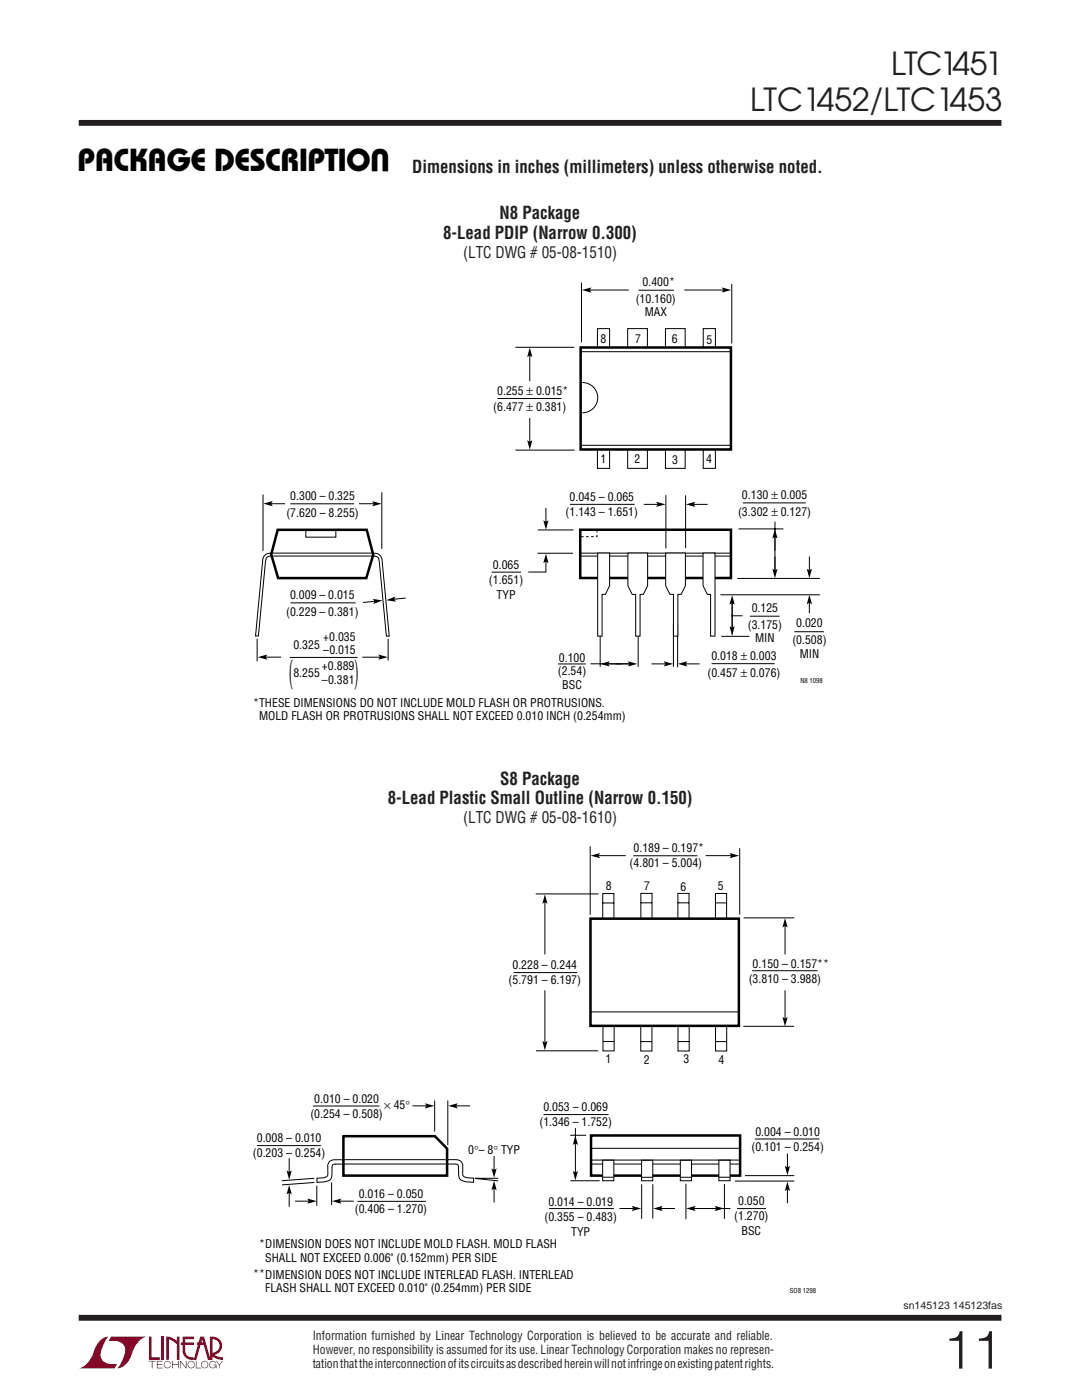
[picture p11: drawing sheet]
<svg xmlns="http://www.w3.org/2000/svg" width="216mm" height="279mm" viewBox="0 0 216 279" stroke-linecap="round" stroke-linejoin="round" font-family="sans-serif">
<path d="M15.7 24.5h184.1M15.7 263h184.1" fill="none" stroke="#231f20" stroke-width="1.2" stroke-linecap="butt"/>
<g fill="#900126">
<path d="M29.7 266.7h.5v4.2h1.7v.5h-2.2z"/>
<path d="M20.2 267.3l.5-.3 1-.3a5.2 5.2 0 0 0-1.6 4.2 2.65 2.65 0 0 0 3.3 1.3l-.5 .9h-7.2a5 5 0 0 0 3.2-3.9l.4-.8z"/>
<path d="M22.2 266.7h7.1a5 5 0 0 0-3.1 3.9 3.3 3.3 0 0 1-2.8 2.5 5.2 5.2 0 0 0 1.5-4.2 2.65 2.65 0 0 0-3.2-1.3z"/>
<path d="M32.3 266.7h.5v4.7h-.5z"/>
<path d="M33.2 266.7l1.1 .2 1 .7v-.9h.5v4.7h-.5v-3.1l-1.6-1v4.1h-.5z"/>
<path d="M29.7 271.6h1.3v.1h-.6v1.4h-.1v-1.4h-.6z"/>
<path d="M31.3 271.6h1.1v.1h-1v.6h1v.1h-1v.6h1.1v.1h-1.2z"/>
<path d="M34.3 271.6h.2v.7h1v-.7h.1v1.5h-.1v-.7h-1v.7h-.2z"/>
<path d="M35.9 271.6h.2l1 1.3v-1.3h.1v1.5h-.1l-1.1-1.3v1.3h-.1z"/>
<path d="M39.1 271.6h.1v1.4h1v.1h-1.1z"/>
<path d="M43.1 271.6h.2l.5 .7 .5-.7h.2l-.6 .9v.6h-.2v-.6z"/>
<path d="M36.4 266.7h2.3v.6h-1.7v.6h1.7v.5h-1.8l.1 1.2a1.35 1.35 0 0 0 1.7 1.3v.5l1.2-4.6 .8-.1 1.2 4.2v-4.2a1.88 1.88 0 0 1 2.4 1.4 1.88 1.88 0 0 1-1.5 2.3l.8 .4 .9 .1v.5h-.4a3.4 3.4 0 0 1-1.9-.8v-.6a1.37 1.37 0 0 0 1.6-1.3 1.37 1.37 0 0 0-1.4-1.4v4.1h-.9l-.8-3h-1.4v-.5h1.2l-.2-.6-1.1 4.1a2.1 2.1 0 0 1-2.7-1.3l-.1-1.7h-.3v-.5h.3z"/>
<path d="M37.6 271.8a.74 .74 0 0 1 1.2 .1 .74 .74 0 0 1-.4 1.1 .74 .74 0 0 1-1-.7h.1a.6 .6 0 0 0 .9 .6 .6 .6 0 0 0 .2-1 .6 .6 0 0 0-1 .2l-.1 .2h-.1z"/>
<path d="M40.3 271.8a.74 .74 0 0 1 1.2 .1 .74 .74 0 0 1-.4 1.1 .74 .74 0 0 1-1-.7h.1a.6 .6 0 0 0 .9 .6 .6 .6 0 0 0 .2-1 .6 .6 0 0 0-1 .2l-.1 .2h-.1z"/>
<path d="M41.9 271.8a.73 .73 0 0 1 1.3 .3h-.2a.6 .6 0 0 0-.9-.2 .6 .6 0 0 0 .1 .9 .6 .6 0 0 0 .9-.3h-.5v-.2h.6v.8h-.1v-.3a.74 .74 0 0 1-1.1 .1 .74 .74 0 0 1-.1-1.1z"/>
<path d="M32.9 271.8a.73 .73 0 0 1 1.2 .4h-.1a.6 .6 0 0 0-.9-.4 .6 .6 0 0 0-.1 1 .6 .6 0 0 0 1-.2h.1a.74 .74 0 0 1-1.1 .4 .74 .74 0 0 1-.1-1.2z"/>
</g>
<path d="M132.9 98.8v10.6M136.8 98.9v10.5M107.2 110.4h7.2M143.8 118.7h19.8M147.4 105.6h8.9M154.6 104.1v10.4M119.8 124.3v8.8M127.3 124.3v8.8M143.9 127h5.6" fill="none" stroke="#000" stroke-width=".2"/>
<path d="M115.8 105.7h30.1v9.7h-30.1z" fill="none" stroke="#000" stroke-width=".5"/>
<g fill="#fff" stroke="#000" stroke-width=".2">
<path d="M146.1 120.2v6.4z"/>
<path d="M146.1 122.9h2.1z"/>
</g>
<g fill="none" stroke="#000" stroke-width=".2">
<path d="M98.1 114.2h5.9M107.3 105.8h7.1M108.9 111.9v2.3h-3.5M113.7 100.7h12.9M115.8 110.4h30.1M115.8 111h30.1M147.1 115.4h16.5M148.2 100.4h12.6M111.3 132.5h5.6M117.8 132.5h7.8M134.4 124.4v8.7M135.2 124.4v8.8"/>
<path d="M142 132.4h12.6M149.6 123h6M158.5 126.1h5.9"/>
</g>
<path d="M119.1 105.8v1.3h-3.3" fill="none" stroke="#000" stroke-width=".2" stroke-dasharray=".5 .5" stroke-linecap="butt"/>
<g fill="#fff" stroke="#000" stroke-width=".2">
<path d="M125.3 110.4h3.9v6.5l-.8 1.7h-.7v8.4h-.9v-8.4h-.7l-.8-1.7z"/>
<path d="M119.3 110.4h2.3v6.5l-.8 1.7h-.7v8.4h-.8z"/>
<path d="M140.3 110.4h2.4v16.6h-.9v-8.4h-.7l-.8-1.7z"/>
<path d="M132.8 110.4h4v6.5l-.9 1.7h-.6v8.4h-.9v-8.4h-.7l-.9-1.7z"/>
</g>
<g fill="none" stroke="#000" stroke-width=".2">
<path d="M116 56.4v11.9M127.4 57.9h7.1M146 56.7v11.9M99.3 79.5h12.7M102.8 69.3h11.8M119.2 65.6h2.4v27.9h-2.4zM125.2 65.6h4v27.9h-4zM132.8 65.6h3.9v27.9h-3.9zM140.3 65.6h2.5v27.9h-2.5zM52.5 98.7v11.2M76.2 98.2v11.3M102.8 89.8h11.9"/>
<path d="M53.4 100.5h21.7M61 105.9v1.3h6v-1.3M51.3 127.5v4.5M53 131.1h3.1M58 120.3h13M72.3 131.2h3.8M77.4 127.5v4.3"/>
</g>
<path d="M55.4 105.7h17.8l1.3 5-1.4 4.7h-17.6l-1.4-4.7z" fill="none" stroke="#000" stroke-width=".5"/>
<path d="M57.1 99.2h14.5v3.3h-14.5z" fill="#fff"/>
<path d="M54 110.4h20.6M54.1 111h20.6M54.1 110.4a1.49 1.49 0 0 0-1.7 1.2l-1.4 15.3h.6l1.4-15a.87 .87 0 0 1 1.1-.9M57.9 100.5h12.8M74.5 110.4a1.49 1.49 0 0 1 1.7 1.2l1.5 15.4h-.6l-1.5-15.1a.87 .87 0 0 0-1-.9M57.8 131.2h13.6" fill="none" stroke="#000" stroke-width=".2"/>
<path d="M115.9 69.4h30v20.3h-30z" fill="#fff" stroke="#000" stroke-width=".5"/>
<path d="M115.9 70.2h29.9M115.9 88.9h30" fill="none" stroke="#000" stroke-width=".2"/>
<path d="M116.2 76.3a3 3 0 0 1 3.1 3.1 3 3 0 0 1-3.1 3z" fill="#fff" stroke="#000" stroke-width=".2"/>
<g fill="#000">
<path d="M116.1 57.9l1.9-.5-.3 .5 .3 .5zM144 57.4l1.9 .5-1.9 .5 .3-.5zM105.7 69.4l.5 1.9-.5-.3-.5 .3zM105.2 87.9l.5 .3 .5-.3-.5 1.8zM52.5 100.5l1.9-.5-.3 .5 .3 .5zM74.3 100l1.9 .5-1.9 .5 .3-.5zM77.1 119.8l1.8-.7-.2 .5 .3 .5zM108.9 110.5l.5 1.9-.5-.3-.5 .3zM108.4 103.8l.5 .3 .5-.3-.5 1.9zM130.9 100.1l1.9 .6-1.9 .5 .3-.5zM136.8 100.7l1.9-.6-.3 .6 .3 .5zM154.6 105.6l.5 1.9-.5-.3-.5 .3z"/>
<path d="M154.1 113.5l.5 .3 .5-.3-.5 1.9zM161 113.5l.5 .3 .5-.3-.5 1.9zM51.4 131.1l1.9-.5-.3 .5 .3 .6zM74.4 119.5l1.9 .3-1.8 .8 .3-.6zM75.5 130.6l1.9 .5-1.9 .6 .3-.6zM119.8 132.5l1.8-.5-.3 .5 .3 .5zM125.3 132l1.9 .5-1.9 .5 .3-.5zM132.5 132l1.8 .5-1.8 .5 .3-.5zM135.3 132.5l1.8-.5-.3 .5 .3 .5zM145.6 125l.5 .3 .5-.3-.5 1.9zM146.1 118.8l.5 1.9-.5-.3-.5 .3zM161.5 118.7l.5 1.9-.5-.3-.5 .3z"/>
</g>
<g fill="none" stroke="#000" stroke-width=".2">
<path d="M117.6 57.9h7.9M136.6 57.9h7.8M105.7 70.9v5.2M105.7 83.4v4.8M74.9 120l-2.5 .2M80.9 119.3l-2.4 .3M108.9 101.4v2.8M128.5 100.7h2.8M138.4 100.7h2.8M154.6 107.1v2.8M154.6 111.1v2.8M161.5 111.1v2.8"/>
<path d="M121.3 132.5h4.3M130 132.5h2.8M136.8 132.5h2.8M146.1 120.3v5M161.5 120.2v2.2"/>
</g>
<path d="M68.5 226.7h18.3l2.4 2.5v5.4h-20.7z" fill="#fff" stroke="#000" stroke-width=".5"/>
<g fill="none" stroke="#000" stroke-width=".2">
<path d="M86.7 219.6v6.2M89.4 219.6v8.9M51.3 228.6h12.7M62.4 220.7h13.3M62.7 235.2l-6.5 .4M62.7 236l-6.4 .5M63.2 236.6v4M66.2 236v4.5M68.4 231.4h22.5a1.27 1.27 0 0 1 1.4 1.2v1.6a.9 .9 0 0 0 1.2 .9h1v.8h-1.1a1.57 1.57 0 0 1-1.9-1.4v-1.6M68.6 231.5h-1.8a1.27 1.27 0 0 0-1.4 1.1v1.7a.91 .91 0 0 1-1.1 .8h-1.1v.9l1.2-.1a1.57 1.57 0 0 0 1.8-1.4l.1-1.8 .2-.3 .4-.1M71.3 239.8h13.7M90.8 232.3l.5 .1 .2 .5"/>
<path d="M90.9 232.3h-24M99.4 235.2h-4.6l4.6 .5M108.5 222.4h12.9M113.8 226.6h3.2M113.8 235.6h5.9M117.9 232.3h29.7M128 236.4v6.8M130.3 236.3v6.9M136.9 236.2v7.1M144.5 236.3v6.9M148.6 234.6h9.9M150.6 227.3h12.9"/>
<path d="M109.6 241.2h12.9M147.1 241.2h5.8"/>
</g>
<path d="M117.9 226.6h29.8v8h-29.8z" fill="none" stroke="#000" stroke-width=".5"/>
<path d="M120.3 231.5h2.2v4.1h-2.2z" fill="#fff" stroke="#000" stroke-width=".2"/>
<path d="M117.9 229.2h29.7M120.3 234.9h2.2" fill="none" stroke="#000" stroke-width=".2"/>
<path d="M143.4 231.5h2.3v4.1h-2.3z" fill="#fff" stroke="#000" stroke-width=".2"/>
<path d="M143.5 234.9h2.2" fill="none" stroke="#000" stroke-width=".2"/>
<path d="M135.8 231.5h2.2v4.2h-2.2z" fill="#fff" stroke="#000" stroke-width=".2"/>
<path d="M135.8 235h2.2" fill="none" stroke="#000" stroke-width=".2"/>
<path d="M128 231.5h2.3v4.2h-2.3z" fill="#fff" stroke="#000" stroke-width=".2"/>
<g fill="none" stroke="#000" stroke-width=".2">
<path d="M57.7 231.1v2.8M57.7 238v2.8M58.9 239.7h2.8M67.8 239.7h2.8M82.3 220.7h2.8M91 220.7h2.8M98.6 230.7v2.8M98.6 237.2v2.8M114.8 225.1v9.4M117.9 231.5h29.7M128 235h2.2M146.6 235.7h11.9"/>
<path d="M157.1 230.2v2.8M157.1 237.3v2.8M123.6 241.2h2.8M131.9 241.2h2.8M138.4 241.2h7.3"/>
</g>
<g fill="#000">
<path d="M57.7 236.5l.5 1.9-.5-.3-.5 .3zM57.2 233.6l.5 .3 .5-.3-.5 1.9zM61.3 239.2l1.9 .5-1.9 .5 .3-.5zM66.2 239.7l1.9-.5-.3 .5 .3 .5zM84.8 220.2l1.9 .5-1.9 .5 .3-.5zM89.4 220.7l1.9-.5-.3 .5 .3 .5zM98.6 235.6l.5 1.9-.5-.3-.5 .3zM98.1 233.2l.5 .3 .5-.3-.5 1.9zM114.8 226.6l.5 1.9-.5-.3-.5 .3zM114.3 233.7l.5 .3 .5-.3-.5 1.9zM157.1 235.8l.5 1.9-.5-.3-.5 .3zM156.6 232.7l.5 .3 .5-.3-.5 1.9z"/>
<path d="M126.1 240.7l1.9 .5-1.9 .5 .3-.5zM130.3 241.2l1.9-.5-.3 .5 .3 .5zM136.9 241.2l1.9-.5-.3 .5 .3 .5zM142.6 240.7l1.9 .5-1.9 .5 .3-.5z"/>
</g>
<path d="M117.8 201.9h29.6z" fill="#fff" stroke="#000" stroke-width=".2"/>
<path d="M117.8 183.3h29.6v21.4h-29.6z" fill="none" stroke="#000" stroke-width=".5"/>
<g fill="none" stroke="#000" stroke-width=".2">
<path d="M106.9 178.4h12.5M117.8 168.9v13.7M119.4 170.8h5.5M120.3 178.3h2.2v5h-2.2zM126.4 170.8h12.8M127.9 178.3h2.2v5h-2.2zM135.3 178.3h2.2v5h-2.2zM140.8 170.8h5.2M142.8 178.3h2.2v5h-2.2zM147.6 169.3v13.2M102.5 194.1h12.7M108.7 180v10.5"/>
<path d="M108.7 197.6v10.5M120.3 180.2h2.2M127.9 180.2h2.2M135.2 180.2h2.3M142.7 180.2h2.3M148.4 183.2h10.1M150.1 193.7h13M156.6 184.7v5.8M156.6 197.6v5.7M106.9 209.7h12.5M120.3 204.7h2.2v5h-2.2zM120.3 207.9h2.2"/>
<path d="M127.9 204.7h2.2v5.1h-2.2zM127.9 207.9h2.2M135.3 204.7h2.2v5.1h-2.2zM135.3 207.9h2.2M142.8 204.7h2.2v5.1h-2.2zM142.8 207.9h2.2M148.3 204.8h10.2"/>
</g>
<path d="M117.8 170.8l1.9-.6-.3 .6 .3 .5zM145.6 170.2l1.9 .6-1.9 .5 .3-.5zM108.7 178.5l.5 1.9-.5-.3-.5 .3zM156.6 183.2l.6 1.9-.6-.3-.5 .3zM108.2 207.7l.5 .4 .5-.4-.5 1.9zM156.1 203l.5 .3 .6-.3-.6 1.9z" fill="#000"/>
<text font-size="10.6" fill="#231f20" x="188.2" y="273.1">11</text>
<g font-size="7">
<text x="57.7" y="136.3">(</text>
<text x="70.8" y="136.3">)</text>
</g>
<g font-size="6.4">
<text x="77.8" y="29.7" transform="rotate(-180 77.8 29.7)">U</text>
<text x="15.5" y="34.2">PACKAGE DESCRIPTIO</text>
</g>
<g font-size="6.3" fill="#231f20">
<text x="177.8" y="15">LTC1451</text>
<text x="149.7" y="22.1">LTC1452/LTC1453</text>
</g>
<g font-size="3.5" fill="#231f20">
<text x="82.3" y="34.5">Dimensions in inches (millimeters) unless otherwise noted.</text>
<text x="88.4" y="47.6">8-Lead PDIP (Narrow 0.300)</text>
<text x="99.7" y="43.7">N8 Package</text>
<text x="77.4" y="160.4">8-Lead Plastic Small Outline (Narrow 0.150)</text>
<text x="99.8" y="156.6">S8 Package</text>
</g>
<g font-size="3.2" fill="#231f20">
<text x="92.4" y="51.5">(LTC DWG # 05-08-1510)</text>
<text x="92.4" y="164.3">(LTC DWG # 05-08-1610)</text>
</g>
<g font-size="2.5" fill="#231f20">
<text x="62.4" y="267.4">Information furnished by Linear Technology Corporation is believed to be accurate and reliable.</text>
<text x="62.4" y="270.2">However, no responsibility is assumed for its use. Linear Technology Corporation makes no represen-</text>
<text x="62.4" y="273.1">tation that the interconnection of its circuits as described herein will not infringe on existing patent rights.</text>
</g>
<g font-size="2.3">
<text x="128.2" y="57">0.400*</text>
<text x="126.8" y="60.4">(10.160)</text>
<text x="128.6" y="63.1">MAX</text>
<text x="119.8" y="68.4">8</text>
<text x="126.8" y="68.4">7</text>
<text x="134" y="68.4">6</text>
<text x="141" y="68.7">5</text>
<text x="98.4" y="82.1">(6.477 ± 0.381)</text>
<text x="99.2" y="78.7">0.255 ± 0.015*</text>
<text x="119.8" y="92.5">1</text>
<text x="126.6" y="92.5">2</text>
<text x="134.1" y="92.6">3</text>
<text x="140.9" y="92.5">4</text>
<text x="57.9" y="99.9">0.300 – 0.325</text>
<text x="113.6" y="100">0.045 – 0.065</text>
<text x="148.1" y="99.6">0.130 ± 0.005</text>
<text x="57.1" y="103.2">(7.620 – 8.255)</text>
<text x="112.9" y="103">(1.143 – 1.651)</text>
<text x="147.3" y="102.9">(3.302 ± 0.127)</text>
<text x="98.4" y="113.5">0.065</text>
<text x="57.9" y="119.6">0.009 – 0.015</text>
<text x="97.6" y="116.5">(1.651)</text>
<text x="99.1" y="119.5">TYP</text>
<text x="57.1" y="122.9">(0.229 – 0.381)</text>
<text x="149.2" y="125.5">(3.175)</text>
<text x="150" y="122.2">0.125</text>
<text x="158.9" y="125.2">0.020</text>
<text x="58.6" y="129.6">0.325</text>
<text x="64.5" y="130.6">–0.015</text>
<text x="64.5" y="127.9">+0.035</text>
<text x="141.9" y="131.7">0.018 ± 0.003</text>
<text x="150.7" y="128.2">MIN</text>
<text x="158.1" y="128.5">(0.508)</text>
<text x="159.6" y="131.2">MIN</text>
<text x="58.6" y="135.2">8.255</text>
<text x="64.2" y="136.4">–0.381</text>
<text x="64.2" y="133.8">+0.889</text>
<text x="111.3" y="134.8">(2.54)</text>
<text x="111.5" y="132.1">0.100</text>
<text x="112.2" y="137.5">BSC</text>
<text x="141.2" y="135.1">(0.457 ± 0.076)</text>
<text x="50.5" y="141.1">*THESE DIMENSIONS DO NOT INCLUDE MOLD FLASH OR PROTRUSIONS.</text>
<text x="51.7" y="143.8">MOLD FLASH OR PROTRUSIONS SHALL NOT EXCEED 0.010 INCH (0.254mm)</text>
<text x="125.6" y="173.1">(4.801 – 5.004)</text>
<text x="126.4" y="170.1">0.189 – 0.197*</text>
<text x="120.9" y="177.7">8</text>
<text x="128.5" y="177.6">7</text>
<text x="135.8" y="177.7">6</text>
<text x="143.2" y="177.7">5</text>
<text x="101.5" y="196.4">(5.791 – 6.197)</text>
<text x="102.3" y="193.4">0.228 – 0.244</text>
<text x="149.4" y="196.1">(3.810 – 3.988)</text>
<text x="150.2" y="193.1">0.150 – 0.157**</text>
<text x="120.8" y="212.2">1</text>
<text x="128.4" y="212.3">2</text>
<text x="136.4" y="212.2">3</text>
<text x="143.4" y="212.3">4</text>
<text x="62.7" y="220.1">0.010 – 0.020</text>
<text x="76.7" y="221.4">× 45°</text>
<text x="108.4" y="221.8">0.053 – 0.069</text>
<text x="51.2" y="228">0.008 – 0.010</text>
<text x="61.9" y="223.1">(0.254 – 0.508)</text>
<text x="107.7" y="224.8">(1.346 – 1.752)</text>
<text x="150.7" y="226.6">0.004 – 0.010</text>
<text x="50.5" y="231">(0.203 – 0.254)</text>
<text x="93.4" y="230.3">0°– 8° TYP</text>
<text x="149.9" y="229.7">(0.101 – 0.254)</text>
<text x="71.6" y="239.1">0.016 – 0.050</text>
<text x="70.8" y="242.1">(0.406 – 1.270)</text>
<text x="108.6" y="243.7">(0.355 – 0.483)</text>
<text x="109.4" y="240.6">0.014 – 0.019</text>
<text x="146.5" y="243.6">(1.270)</text>
<text x="147.3" y="240.5">0.050</text>
<text x="51.7" y="249.1">*DIMENSION DOES NOT INCLUDE MOLD FLASH. MOLD FLASH</text>
<text x="52.9" y="251.8">SHALL NOT EXCEED 0.006&quot; (0.152mm) PER SIDE</text>
<text x="114" y="246.7">TYP</text>
<text x="148" y="246.6">BSC</text>
<text x="50.5" y="255.1">**DIMENSION DOES NOT INCLUDE INTERLEAD FLASH. INTERLEAD</text>
<text x="52.9" y="257.9">FLASH SHALL NOT EXCEED 0.010&quot; (0.254mm) PER SIDE</text>
</g>
<text font-size="2.1" fill="#231f20" x="180.3" y="261.3">sn145123 145123fas</text>
<g font-size="1.3">
<text x="159.7" y="136.4">N8 1098</text>
<text x="157.6" y="258">SO8 1298</text>
</g>
</svg>
